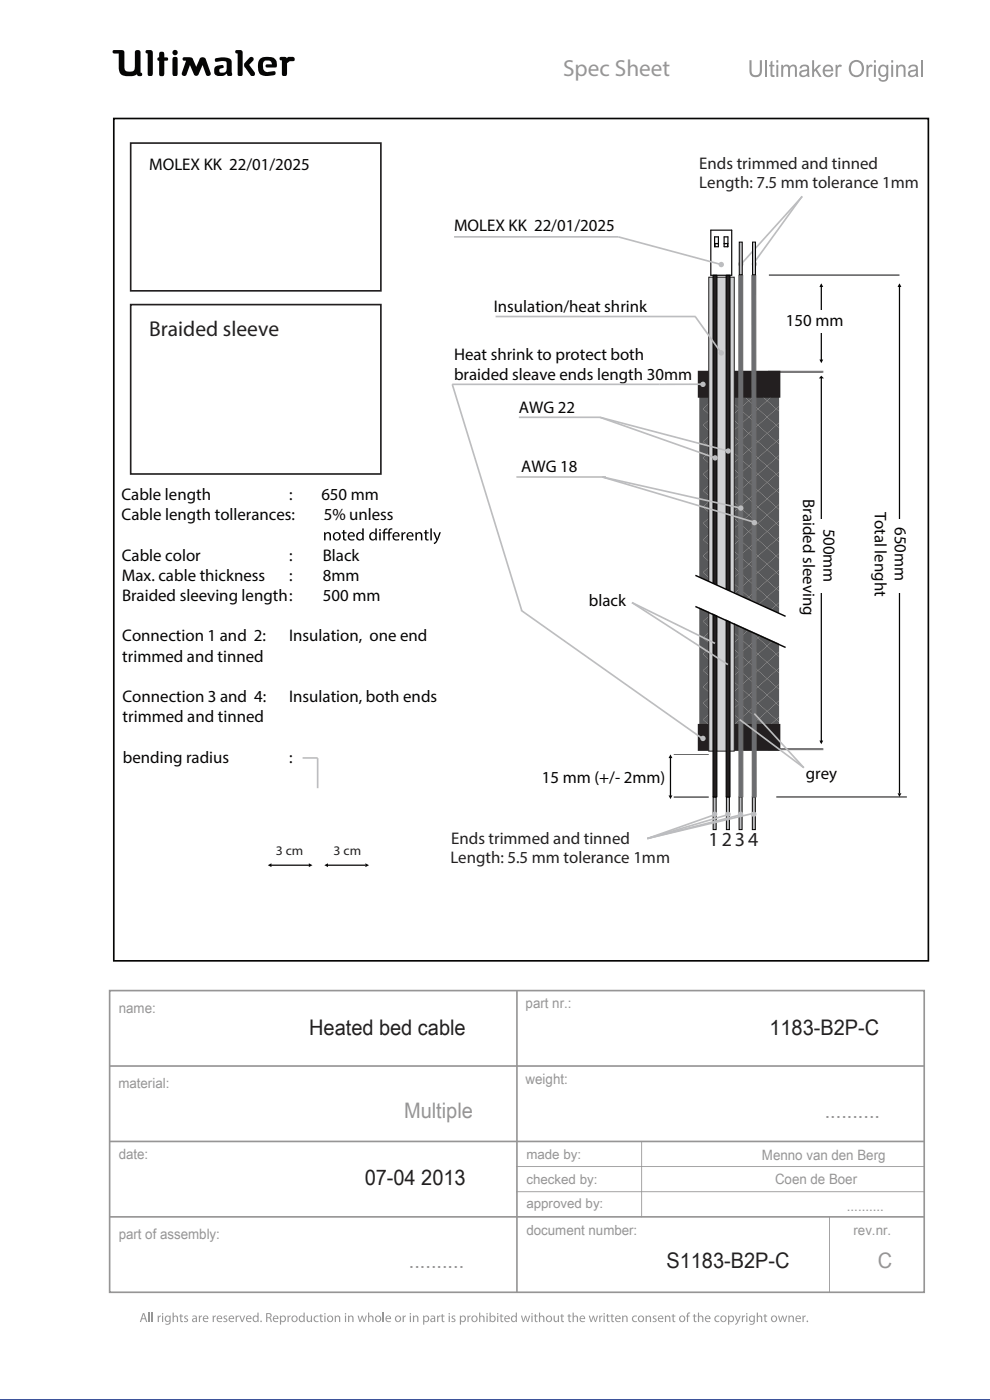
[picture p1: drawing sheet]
<svg xmlns="http://www.w3.org/2000/svg" width="210mm" height="297mm" viewBox="0 0 210 297" stroke-linecap="round" stroke-linejoin="round" font-family="sans-serif">
<path d="M24.1 25.1h172.8v178.7h-172.8z" fill="none" stroke="#050504" stroke-width=".35"/>
<g fill="#57585a">
<path d="M154.9 88.5l2-1.8 1.9 1.8-1.9 1.7z"/>
<path d="M156.9 86.7l1.9-1.7 2 1.7-2 1.8z"/>
<path d="M156.9 90.2l1.9-1.7 2 1.7-2 1.7z"/>
<path d="M156.9 93.7l1.9-1.8 2 1.8-2 1.7z"/>
<path d="M154.9 95.4l2-1.7 1.9 1.7-1.9 1.7z"/>
<path d="M154.9 85l2-1.7 1.9 1.7-1.9 1.7z"/>
<path d="M154.9 91.9l2-1.7 1.9 1.7-1.9 1.8z"/>
<path d="M154.9 123.2l2-1.8 1.9 1.8-1.9 1.7z"/>
<path d="M156.9 83.3l1.9-1.8 2 1.8-2 1.7z"/>
<path d="M153 79.8l1-.9h1.8l1.1 .9-2 1.7z"/>
<path d="M156.9 121.4l1.9-1.7 2 1.7-2 1.8z"/>
<path d="M156.9 79.8l1-.9h1.8l1.1 .9-2 1.7z"/>
<path d="M158.8 81.5l2-1.7 1.9 1.7-1.9 1.8z"/>
<path d="M154.9 98.9l2-1.8 1.9 1.8-1.9 1.7z"/>
<path d="M156.9 111l1.9-1.7 2 1.7-2 1.8z"/>
<path d="M156.9 104.1l1.9-1.8 2 1.8-2 1.7z"/>
<path d="M154.9 112.8l2-1.8 1.9 1.8-1.9 1.7z"/>
<path d="M154.9 109.3l2-1.7 1.9 1.7-1.9 1.7z"/>
<path d="M156.9 107.6l1.9-1.8 2 1.8-2 1.7z"/>
<path d="M156.9 114.5l1.9-1.7 2 1.7-2 1.7z"/>
<path d="M156.9 100.6l1.9-1.7 2 1.7-2 1.7z"/>
<path d="M154.9 119.7l2-1.7 1.9 1.7-1.9 1.7z"/>
<path d="M154.9 102.3l2-1.7 1.9 1.7-1.9 1.8z"/>
<path d="M156.9 97.1l1.9-1.7 2 1.7-2 1.8z"/>
<path d="M156.9 118l1.9-1.8 2 1.8-2 1.7z"/>
<path d="M154.9 116.2l2-1.7 1.9 1.7-1.9 1.8z"/>
<path d="M151.1 81.5l1.9-1.7 1.9 1.7-1.9 1.8z"/>
<path d="M149.1 90.2l2-1.7 1.9 1.7-1.9 1.7z"/>
<path d="M151.1 137l1.9-1.7 1.9 1.7-1.9 1.8z"/>
<path d="M149.1 135.3l2-1.7 1.9 1.7-1.9 1.7z"/>
<path d="M149.1 138.8l2-1.8 1.9 1.8-1.9 1.7z"/>
<path d="M151.1 140.5l1.9-1.7 1.9 1.7-1.9 1.7z"/>
<path d="M151.1 133.6l1.9-1.8 1.9 1.8-1.9 1.7z"/>
<path d="M151.1 130.1l1.9-1.7 1.9 1.7-1.9 1.7z"/>
<path d="M151.1 126.6l1.9-1.7 1.9 1.7-1.9 1.8z"/>
<path d="M149.1 131.8l2-1.7 1.9 1.7-1.9 1.8z"/>
<path d="M149.1 124.9l2-1.7 1.9 1.7-1.9 1.7z"/>
<path d="M149.1 128.4l2-1.8 1.9 1.8-1.9 1.7z"/>
<path d="M149.1 142.2l2-1.7 1.9 1.7-1.9 1.8z"/>
<path d="M151.1 147.4l1.9-1.7 1.9 1.7-1.9 1.8z"/>
<path d="M149.1 83.3l2-1.8 1.9 1.8-1.9 1.7z"/>
<path d="M151.1 144l1.9-1.8 1.9 1.8-1.9 1.7z"/>
<path d="M151.1 154.4l1.9-1.8 1.9 1.8-1.9 1.7z"/>
<path d="M149.9 158.9l1.2-1.1 1.1 1.1z"/>
<path d="M151.1 157.8l1.9-1.7 1.9 1.7-1.1 1.1h-1.6z"/>
<path d="M149.1 152.6l2-1.7 1.9 1.7-1.9 1.8z"/>
<path d="M149.1 145.7l2-1.7 1.9 1.7-1.9 1.7z"/>
<path d="M151.1 123.2l1.9-1.8 1.9 1.8-1.9 1.7z"/>
<path d="M151.1 150.9l1.9-1.7 1.9 1.7-1.9 1.7z"/>
<path d="M149.1 149.2l2-1.8 1.9 1.8-1.9 1.7z"/>
<path d="M149.1 156.1l2-1.7 1.9 1.7-1.9 1.7z"/>
<path d="M149.1 97.1l2-1.7 1.9 1.7-1.9 1.8z"/>
<path d="M151.1 95.4l1.9-1.7 1.9 1.7-1.9 1.7z"/>
<path d="M149.1 100.6l2-1.7 1.9 1.7-1.9 1.7z"/>
<path d="M151.1 102.3l1.9-1.7 1.9 1.7-1.9 1.8z"/>
<path d="M151.1 98.9l1.9-1.8 1.9 1.8-1.9 1.7z"/>
<path d="M149.1 93.7l2-1.8 1.9 1.8-1.9 1.7z"/>
<path d="M149.1 86.7l2-1.7 1.9 1.7-1.9 1.8z"/>
<path d="M151.1 85l1.9-1.7 1.9 1.7-1.9 1.7z"/>
<path d="M151.1 91.9l1.9-1.7 1.9 1.7-1.9 1.8z"/>
<path d="M156.9 124.9l1.9-1.7 2 1.7-2 1.7z"/>
<path d="M151.1 88.5l1.9-1.8 1.9 1.8-1.9 1.7z"/>
<path d="M151.1 109.3l1.9-1.7 1.9 1.7-1.9 1.7z"/>
<path d="M151.1 112.8l1.9-1.8 1.9 1.8-1.9 1.7z"/>
<path d="M149.1 114.5l2-1.7 1.9 1.7-1.9 1.7z"/>
<path d="M151.1 116.2l1.9-1.7 1.9 1.7-1.9 1.8z"/>
<path d="M149.1 118l2-1.8 1.9 1.8-1.9 1.7z"/>
<path d="M151.1 119.7l1.9-1.7 1.9 1.7-1.9 1.7z"/>
<path d="M149.1 111l2-1.7 1.9 1.7-1.9 1.8z"/>
<path d="M151.1 105.8l1.9-1.7 1.9 1.7-1.9 1.8z"/>
<path d="M149.1 107.6l2-1.8 1.9 1.8-1.9 1.7z"/>
<path d="M149.1 121.4l2-1.7 1.9 1.7-1.9 1.8z"/>
<path d="M149.1 104.1l2-1.8 1.9 1.8-1.9 1.7z"/>
<path d="M154.9 105.8l2-1.7 1.9 1.7-1.9 1.8z"/>
<path d="M153 145.7l1.9-1.7 2 1.7-2 1.7z"/>
<path d="M153 149.2l1.9-1.8 2 1.8-2 1.7z"/>
<path d="M153 142.2l1.9-1.7 2 1.7-2 1.8z"/>
<path d="M153.8 158.9l1.1-1.1 1.2 1.1z"/>
<path d="M153 156.1l1.9-1.7 2 1.7-2 1.7z"/>
<path d="M153 152.6l1.9-1.7 2 1.7-2 1.8z"/>
<path d="M153 138.8l1.9-1.8 2 1.8-2 1.7z"/>
<path d="M153 128.4l1.9-1.8 2 1.8-2 1.7z"/>
<path d="M153 131.8l1.9-1.7 2 1.7-2 1.8z"/>
<path d="M153 124.9l1.9-1.7 2 1.7-2 1.7z"/>
<path d="M153 135.3l1.9-1.7 2 1.7-2 1.7z"/>
<path d="M159.7 78.9h2.1l-1 .9z"/>
<path d="M155.8 78.9h2.1l-1 .9z"/>
<path d="M153 86.7l1.9-1.7 2 1.7-2 1.8z"/>
<path d="M154.9 81.5l2-1.7 1.9 1.7-1.9 1.8z"/>
<path d="M153 83.3l1.9-1.8 2 1.8-2 1.7z"/>
<path d="M153 121.4l1.9-1.7 2 1.7-2 1.8z"/>
<path d="M164.7 83.3l.6-.6v1.1z"/>
<path d="M154.9 126.6l2-1.7 1.9 1.7-1.9 1.8z"/>
<path d="M152 78.9h2l-1 .9z"/>
<path d="M153 114.5l1.9-1.7 2 1.7-2 1.7z"/>
<path d="M153 90.2l1.9-1.7 2 1.7-2 1.7z"/>
<path d="M153 107.6l1.9-1.8 2 1.8-2 1.7z"/>
<path d="M153 118l1.9-1.8 2 1.8-2 1.7z"/>
<path d="M153 111l1.9-1.7 2 1.7-2 1.8z"/>
<path d="M153 104.1l1.9-1.8 2 1.8-2 1.7z"/>
<path d="M153 93.7l1.9-1.8 2 1.8-2 1.7z"/>
<path d="M153 97.1l1.9-1.7 2 1.7-2 1.8z"/>
<path d="M153 100.6l1.9-1.7 2 1.7-2 1.7z"/>
<path d="M154.9 150.9l2-1.7 1.9 1.7-1.9 1.7z"/>
<path d="M156.9 149.2l1.9-1.8 2 1.8-2 1.7z"/>
<path d="M156.9 152.6l1.9-1.7 2 1.7-2 1.8z"/>
<path d="M156.9 145.7l1.9-1.7 2 1.7-2 1.7z"/>
<path d="M154.9 147.4l2-1.7 1.9 1.7-1.9 1.8z"/>
<path d="M154.9 154.4l2-1.8 1.9 1.8-1.9 1.7z"/>
<path d="M154.9 144l2-1.8 1.9 1.8-1.9 1.7z"/>
<path d="M154.9 157.8l2-1.7 1.9 1.7-1.1 1.1h-1.6z"/>
<path d="M157.7 158.9l1.1-1.1 1.2 1.1z"/>
<path d="M156.9 156.1l1.9-1.7 2 1.7-2 1.7z"/>
<path d="M154.9 140.5l2-1.7 1.9 1.7-1.9 1.7z"/>
<path d="M154.9 130.1l2-1.7 1.9 1.7-1.9 1.7z"/>
<path d="M154.9 133.6l2-1.8 1.9 1.8-1.9 1.7z"/>
<path d="M156.9 131.8l1.9-1.7 2 1.7-2 1.8z"/>
<path d="M156.9 128.4l1.9-1.8 2 1.8-2 1.7z"/>
<path d="M156.9 135.3l1.9-1.7 2 1.7-2 1.7z"/>
<path d="M156.9 142.2l1.9-1.7 2 1.7-2 1.8z"/>
<path d="M156.9 138.8l1.9-1.8 2 1.8-2 1.7z"/>
<path d="M154.9 137l2-1.7 1.9 1.7-1.9 1.8z"/>
<path d="M160.8 111l1.9-1.7 2 1.7-2 1.8z"/>
<path d="M164.7 156.1l.6-.5v1z"/>
<path d="M162.7 154.4l2-1.8 .6 .6v2.4l-.6 .5z"/>
<path d="M163.6 78.9h1.7v.4l-.6 .5z"/>
<path d="M162.7 81.5l2-1.7 .6 .5v2.4l-.6 .6z"/>
<path d="M164.7 79.8l.6-.5v1z"/>
<path d="M160.8 79.8l1-.9h1.8l1.1 .9-2 1.7z"/>
<path d="M158.8 88.5l2-1.8 1.9 1.8-1.9 1.7z"/>
<path d="M149.1 79.8l1.1-.9h1.8l1 .9-1.9 1.7z"/>
<path d="M160.8 86.7l1.9-1.7 2 1.7-2 1.8z"/>
<path d="M158.8 85l2-1.7 1.9 1.7-1.9 1.7z"/>
<path d="M160.8 83.3l1.9-1.8 2 1.8-2 1.7z"/>
<path d="M148.3 78.9h1.9l-1.1 .9 2 1.7-2 1.8 2 1.7-2 1.7 2 1.8-2 1.7 2 1.7-2 1.8 2 1.7-2 1.7 2 1.8-2 1.7 2 1.7-2 1.8 2 1.7-2 1.8 2 1.7-2 1.7 2 1.8-2 1.7 2 1.7-2 1.8 2 1.7-2 1.7 2 1.8-2 1.7 2 1.7-2 1.8 2 1.7-2 1.7 2 1.8-2 1.7 2 1.7-2 1.8 2 1.7-2 1.7 2 1.8-2 1.7 2 1.7-2 1.8 2 1.7-2 1.7 2 1.8-2 1.7 2 1.7-1.2 1.1h-1.6z"/>
<path d="M164.7 152.6l.6-.5v1.1z"/>
<path d="M162.7 157.8l2-1.7 .6 .5v2.3h-1.4z"/>
<path d="M162.7 105.8l2-1.7 .6 .5v2.4l-.6 .6z"/>
<path d="M164.7 104.1l.6-.6v1.1z"/>
<path d="M162.7 102.3l2-1.7 .6 .5v2.4l-.6 .6z"/>
<path d="M162.7 116.2l2-1.7 .6 .5v2.4l-.6 .6z"/>
<path d="M162.7 112.8l2-1.8 .6 .6v2.4l-.6 .5z"/>
<path d="M162.7 109.3l2-1.7 .6 .5v2.4l-.6 .5z"/>
<path d="M164.7 114.5l.6-.5v1z"/>
<path d="M164.7 100.6l.6-.5v1z"/>
<path d="M164.7 111l.6-.5v1.1z"/>
<path d="M164.7 107.6l.6-.6v1.1z"/>
<path d="M164.7 90.2l.6-.5v1z"/>
<path d="M162.7 88.5l2-1.8 .6 .6v2.4l-.6 .5z"/>
<path d="M162.7 98.9l2-1.8 .6 .6v2.4l-.6 .5z"/>
<path d="M162.7 85l2-1.7 .6 .5v2.4l-.6 .5z"/>
<path d="M164.7 86.7l.6-.5v1.1z"/>
<path d="M164.7 97.1l.6-.5v1.1z"/>
<path d="M162.7 91.9l2-1.7 .6 .5v2.4l-.6 .6z"/>
<path d="M162.7 95.4l2-1.7 .6 .5v2.4l-.6 .5z"/>
<path d="M164.7 93.7l.6-.6v1.1z"/>
<path d="M164.7 149.2l.6-.6v1.1z"/>
<path d="M164.7 135.3l.6-.5v1z"/>
<path d="M164.7 138.8l.6-.6v1.1z"/>
<path d="M164.7 118l.6-.6v1.1z"/>
<path d="M162.7 137l2-1.7 .6 .5v2.4l-.6 .6z"/>
<path d="M164.7 142.2l.6-.5v1.1z"/>
<path d="M162.7 147.4l2-1.7 .6 .5v2.4l-.6 .6z"/>
<path d="M162.7 144l2-1.8 .6 .6v2.4l-.6 .5z"/>
<path d="M162.7 150.9l2-1.7 .6 .5v2.4l-.6 .5z"/>
<path d="M164.7 145.7l.6-.5v1z"/>
<path d="M162.7 140.5l2-1.7 .6 .5v2.4l-.6 .5z"/>
<path d="M164.7 124.9l.6-.5v1z"/>
<path d="M162.7 123.2l2-1.8 .6 .6v2.4l-.6 .5z"/>
<path d="M162.7 133.6l2-1.8 .6 .6v2.4l-.6 .5z"/>
<path d="M162.7 119.7l2-1.7 .6 .5v2.4l-.6 .5z"/>
<path d="M164.7 121.4l.6-.5v1.1z"/>
<path d="M162.7 130.1l2-1.7 .6 .5v2.4l-.6 .5z"/>
<path d="M164.7 131.8l.6-.5v1.1z"/>
<path d="M164.7 128.4l.6-.6v1.1z"/>
<path d="M162.7 126.6l2-1.7 .6 .5v2.4l-.6 .6z"/>
<path d="M160.8 90.2l1.9-1.7 2 1.7-2 1.7z"/>
<path d="M158.8 91.9l2-1.7 1.9 1.7-1.9 1.8z"/>
<path d="M158.8 116.2l2-1.7 1.9 1.7-1.9 1.8z"/>
<path d="M160.8 114.5l1.9-1.7 2 1.7-2 1.7z"/>
<path d="M160.8 118l1.9-1.8 2 1.8-2 1.7z"/>
<path d="M158.8 112.8l2-1.8 1.9 1.8-1.9 1.7z"/>
<path d="M160.8 124.9l1.9-1.7 2 1.7-2 1.7z"/>
<path d="M158.8 109.3l2-1.7 1.9 1.7-1.9 1.7z"/>
<path d="M158.8 123.2l2-1.8 1.9 1.8-1.9 1.7z"/>
<path d="M160.8 121.4l1.9-1.7 2 1.7-2 1.8z"/>
<path d="M158.8 126.6l2-1.7 1.9 1.7-1.9 1.8z"/>
<path d="M158.8 119.7l2-1.7 1.9 1.7-1.9 1.7z"/>
<path d="M158.8 98.9l2-1.8 1.9 1.8-1.9 1.7z"/>
<path d="M158.8 95.4l2-1.7 1.9 1.7-1.9 1.7z"/>
<path d="M160.8 107.6l1.9-1.8 2 1.8-2 1.7z"/>
<path d="M160.8 93.7l1.9-1.8 2 1.8-2 1.7z"/>
<path d="M160.8 97.1l1.9-1.7 2 1.7-2 1.8z"/>
<path d="M160.8 100.6l1.9-1.7 2 1.7-2 1.7z"/>
<path d="M158.8 105.8l2-1.7 1.9 1.7-1.9 1.8z"/>
<path d="M160.8 104.1l1.9-1.8 2 1.8-2 1.7z"/>
<path d="M158.8 102.3l2-1.7 1.9 1.7-1.9 1.8z"/>
<path d="M161.5 158.9l1.2-1.1 1.2 1.1z"/>
<path d="M160.8 152.6l1.9-1.7 2 1.7-2 1.8z"/>
<path d="M160.8 149.2l1.9-1.8 2 1.8-2 1.7z"/>
<path d="M158.8 150.9l2-1.7 1.9 1.7-1.9 1.7z"/>
<path d="M158.8 147.4l2-1.7 1.9 1.7-1.9 1.8z"/>
<path d="M160.8 145.7l1.9-1.7 2 1.7-2 1.7z"/>
<path d="M158.8 157.8l2-1.7 1.9 1.7-1.2 1.1h-1.5z"/>
<path d="M158.8 154.4l2-1.8 1.9 1.8-1.9 1.7z"/>
<path d="M160.8 156.1l1.9-1.7 2 1.7-2 1.7z"/>
<path d="M158.8 130.1l2-1.7 1.9 1.7-1.9 1.7z"/>
<path d="M160.8 131.8l1.9-1.7 2 1.7-2 1.8z"/>
<path d="M158.8 133.6l2-1.8 1.9 1.8-1.9 1.7z"/>
<path d="M158.8 144l2-1.8 1.9 1.8-1.9 1.7z"/>
<path d="M160.8 135.3l1.9-1.7 2 1.7-2 1.7z"/>
<path d="M160.8 128.4l1.9-1.8 2 1.8-2 1.7z"/>
<path d="M160.8 142.2l1.9-1.7 2 1.7-2 1.8z"/>
<path d="M158.8 140.5l2-1.7 1.9 1.7-1.9 1.7z"/>
<path d="M160.8 138.8l1.9-1.8 2 1.8-2 1.7z"/>
<path d="M158.8 137l2-1.7 1.9 1.7-1.9 1.8z"/>
</g>
<g fill="#231f20" stroke="#231f20" stroke-width=".35">
<path d="M148.2 153.8h17.2v5.3h-17.2z"/>
<path d="M148.2 78.8h17.2v5.4h-17.2z"/>
</g>
<path d="M0 296.8h210l.1 .3h-210.2z" fill="#3a54a4"/>
<path d="M45.7 12.4l-.1 .5 .2 .2 1.2-.2 .9 .2 .2 .2-.1 1.4a.84 .84 0 0 1-.6 .7 .84 .84 0 0 1-.9-.3l.1-.4 .4-.2a.36 .36 0 0 0 .4-.4 .36 .36 0 0 0-.4-.3 1.23 1.23 0 0 0-1.6 1 1.07 1.07 0 0 0 .3 1.1 1.07 1.07 0 0 0 1.1 .2h.6l.3-.2a.28 .28 0 0 1 .4-.3 .28 .28 0 0 1 .2 .4 .57 .57 0 0 0 .6 .2 .57 .57 0 0 0 .3-.6l-.1-2.4a1.23 1.23 0 0 0-1.5-1zM50 10.7v.5l.4 .2v4.5l.3 .2h.5l.3-.3v-4.8l-.4-.4zM53 12.2l-1.2 1.3v.5l1.4 2.1h.6l.2-.2v-.6l-1.2-1.5 1-1v-.4l-.4-.3zM55.2 12.4a2.9 2.9 0 0 0 .1 3.4l.5 .3h1l1.4-.2 .3-.2-.1-.5-.2-.1-1.4 .2-.6-.2-.3-.4-.1-.5a.99 .99 0 0 1 .7-1.3 .99 .99 0 0 1 1.2 .8h-1.2l-.2 .4 .3 .2h1.5a.51 .51 0 0 0 .6-.1 .51 .51 0 0 0 0-.6 1.62 1.62 0 0 0-2-1.5l-1.1 .1zM59.4 12.1l-.1 .6 .5 .1v3l.2 .3h.6l.3-.4v-2.3l.6-.4 .9-.1 .1-.5-.3-.3h-1l-.3 .3-.4-.3zM36.7 12.2l-.1 .3v3.4l.2 .2h.7l.2-.3v-3.4l-.2-.3zM36.6 11.2a.56 .56 0 0 0 1.1 0 .56 .56 0 0 0-1.1 0zM33.8 11.1v1.1l-.4 .2v.4l.4 .1v2.9l.2 .4h.5l.4-.5v-2.8l.7-.1 .1-.4-.3-.2h-.5v-.8l-.2-.4h-.6zM31 10.7l-.1 .5 .4 .2v4.4l.3 .3h.5l.3-.5v-4.7l-.4-.3zM38.8 12.2v.5l.7 .2-.9 2.6 .1 .5 .5 .1 .3-.2 .8-2.1 .9 2.1 .3 .2h.3l.3-.2 .9-2.1 .7 2.1 .6 .2 .4-.2v-.4l-1-2.9-.3-.4h-.7l-.3 .2-.8 1.8-.9-1.9-.4-.2zM24 10.7v.6l1.2 .1v2.6a1.76 1.76 0 0 0 2.2 2.2l.9-.1 .8-.4 .3 .5 .6-.1 .2-.2-.1-.3-.3-.2v-4.4l-.4-.4-.5 .1-.3 .3v3.4a.81 .81 0 0 1-1.1 .8h-.1a.86 .86 0 0 1-1-1.1l-.1-3.3-.4-.2z" fill-rule="evenodd" fill="#050504"/>
<path d="M30.4 278.8l-.2 .9h.5zM30.3 278.6h.3l.6 1.9h-.2l-.2-.6h-.7l-.2 .6h-.2z" fill="#969696"/>
<path d="M31.6 278.5v2M32.3 278.5v2" fill="none" stroke="#969696" stroke-width=".25"/>
<g fill="#969696">
<path d="M33.4 279.1h.3v.3l.4-.3v.2h-.2l-.2 .3v.9h-.3z"/>
<path d="M36.6 278.5h.3v.8l.4-.2 .4 .2 .1 1.2h-.3v-1l-.3-.2-.3 .2v1h-.3z"/>
<path d="M38.2 278.8h.3v.3h.3v.2h-.3v.9l.3 .1v.2h-.4l-.1-.3-.1-.9h-.2v-.2h.2z"/>
<path d="M39.1 279.3l.4-.2 .4 .1-.1 .1h-.5l.1 .3 .1 .1a.41 .41 0 0 1 .4 .3 .41 .41 0 0 1-.2 .4h-.7l.1-.2 .3 .1 .3-.2-.6-.5z"/>
<path d="M42.2 279.1h.2v.3l.5-.3v.2h-.3l-.2 .3v.9h-.2z"/>
<path d="M45.1 279.1h.2v.3l.5-.3v.2h-.2l-.2 .3v.9h-.3z"/>
<path d="M47.5 279.3l.4-.2 .3 .1-.1 .1h-.4v.3l.2 .1a.41 .41 0 0 1 .3 .3 .41 .41 0 0 1-.2 .4h-.6v-.2l.3 .1 .3-.2-.6-.5z"/>
<path d="M50 279.1h.2v.3l.5-.3v.2h-.3l-.2 .3v.9h-.2z"/>
<path d="M50.7 279.1h.3l.4 1.1 .4-1.1h.2l-.5 1.4h-.2z"/>
<path d="M61 279.1h.2v.3l.5-.3v.2h-.3l-.2 .3v.9h-.2z"/>
<path d="M65 279.1h.3v1l.3 .2 .3-.2v-1h.3v1.4h-.2v-.3l-.1 .2a.49 .49 0 0 1-.8-.1z"/>
<path d="M66.7 279.3l.5-.2h.4l-.1 .2a.52 .52 0 0 0-.7 .5 .52 .52 0 0 0 .7 .4l.1 .2a.72 .72 0 0 1-1-.2 .72 .72 0 0 1 .1-.9z"/>
<path d="M67.9 278.8h.3v.3h.3v.2h-.3v.9l.3 .1v.2h-.4l-.2-.3v-.9h-.2v-.2h.2z"/>
<path d="M71 279.1h.2v.2l.1-.1a.5 .5 0 0 1 .8 .1l.1 1.2h-.3v-1l-.3-.2-.3 .2v1h-.3z"/>
<path d="M73.8 279.1h.2l.1 .2 .1-.1a.5 .5 0 0 1 .7 .1l.1 1.2h-.3v-1l-.3-.2-.3 .2v1h-.3z"/>
<path d="M75.8 279.1h.3l.3 1.1 .3-1.1h.2l.4 1.1 .3-1.1h.2l-.4 1.4h-.2l-.4-1.1-.3 1.1h-.2z"/>
<path d="M78.1 278.5h.2v.8l.5-.2 .4 .2v1.2h-.2v-1l-.3-.2-.4 .2v1h-.2z"/>
<path d="M34.4 279.1h.2v1.4h-.2zM34.4 278.6h.2v.2h-.2z"/>
<path d="M35.4 279.3a.54 .54 0 0 0 .2 1 .48 .48 0 0 0 .4-.6 .48 .48 0 0 0-.6-.4zM35.1 279.3l.5-.2 .4 .2v-.2h.2v.4a1.69 1.69 0 0 1-.2 1.4l-.5 .1-.4-.1v-.2l.6 .1 .3-.6a.64 .64 0 0 1-1 0 .64 .64 0 0 1 .1-.9z"/>
<path d="M41.1 279.9l-.1 .4 .5-.1v-.4zM40.8 279.2l.5-.1 .4 .3 .1 1.1h-.2v-.2a.43 .43 0 0 1-.7 .1 .43 .43 0 0 1 0-.7l.6-.1v-.2l-.3-.1-.3 .1z"/>
<path d="M43.4 279.3l-.2 .3h.8l-.2-.3zM43.2 279.3a.59 .59 0 0 1 .7-.2 .59 .59 0 0 1 .3 .7h-1a.53 .53 0 0 0 .3 .5 .53 .53 0 0 0 .6-.1v.2a.75 .75 0 0 1-.9-.1 .75 .75 0 0 1 0-1z"/>
<path d="M46.4 279.3l-.2 .3h.7l-.1-.3zM46.1 279.3a.59 .59 0 0 1 .7-.2 .59 .59 0 0 1 .3 .7h-.9a.53 .53 0 0 0 .3 .5 .53 .53 0 0 0 .5-.1l.1 .2a.75 .75 0 0 1-1-.1 .75 .75 0 0 1 0-1z"/>
<path d="M48.9 279.3l-.2 .3h.7l-.1-.3zM48.6 279.3a.59 .59 0 0 1 .8-.2 .59 .59 0 0 1 .3 .7h-1a.53 .53 0 0 0 .9 .4v.2a.75 .75 0 0 1-1-.1 .75 .75 0 0 1 0-1z"/>
<path d="M52.6 279.3l-.2 .3h.7l-.1-.3zM52.3 279.3a.59 .59 0 0 1 .8-.2 .59 .59 0 0 1 .3 .7h-1a.53 .53 0 0 0 .3 .5 .53 .53 0 0 0 .5-.1l.1 .2a.75 .75 0 0 1-1-.1 .75 .75 0 0 1 0-1z"/>
<path d="M54 279.3a.51 .51 0 0 0-.2 .6 .51 .51 0 0 0 .6 .4l.2-.3a.48 .48 0 0 0-.1-.5 .48 .48 0 0 0-.5-.2zM53.8 279.3l.4-.2 .4 .2v-.8h.3v2h-.3v-.3a.62 .62 0 0 1-.8 .2 .62 .62 0 0 1-.2-.9z"/>
<path d="M56.7 278.8v.7a.45 .45 0 0 0 .5-.1 .45 .45 0 0 0 .1-.5zM56.5 278.6a.75 .75 0 0 1 1.1 .7l-.3 .3 .2 .2 .2 .7h-.3l-.1-.5a.45 .45 0 0 0-.6-.4v.9h-.2z"/>
<path d="M58.3 279.3l-.2 .3h.7l-.1-.3zM58 279.3a.59 .59 0 0 1 .8-.2 .59 .59 0 0 1 .3 .7h-1a.53 .53 0 0 0 .3 .5 .53 .53 0 0 0 .6-.1v.2a.75 .75 0 0 1-1-.1 .75 .75 0 0 1 0-1z"/>
<path d="M59.7 279.4a.46 .46 0 0 0 0 .7 .46 .46 0 0 0 .7-.1 .49 .49 0 0 0 0-.5 .49 .49 0 0 0-.5-.2zM59.4 279.1h.2v.2a.63 .63 0 0 1 .9-.1 .63 .63 0 0 1 .1 .9 .57 .57 0 0 1-1 .2v.7h-.2z"/>
<path d="M62.2 279.3a.51 .51 0 0 0-.1 .7 .51 .51 0 0 0 .6 .2 .51 .51 0 0 0 .2-.6 .51 .51 0 0 0-.7-.3zM61.8 279.8a.69 .69 0 0 1 1.3 0 .69 .69 0 0 1-1.3 0z"/>
<path d="M63.8 279.3a.51 .51 0 0 0-.2 .6 .51 .51 0 0 0 .6 .4l.2-.3a.48 .48 0 0 0-.1-.5 .48 .48 0 0 0-.5-.2zM63.5 279.3l.5-.2 .4 .2v-.8h.2v2h-.2v-.3a.62 .62 0 0 1-.9 .2 .62 .62 0 0 1-.1-.9z"/>
<path d="M68.8 279.1h.2v1.4h-.2zM68.8 278.6h.2v.2h-.2z"/>
<path d="M69.8 279.3a.51 .51 0 0 0-.2 .7 .51 .51 0 0 0 .6 .2 .51 .51 0 0 0 .2-.6 .51 .51 0 0 0-.6-.3zM69.3 279.8a.7 .7 0 0 1 1.4 0 .7 .7 0 0 1-1.4 0z"/>
<path d="M73.2 279.1h.2v1.4h-.2zM73.2 278.6h.2v.2h-.2z"/>
<path d="M80 279.3a.51 .51 0 0 0-.2 .7 .51 .51 0 0 0 .6 .2 .51 .51 0 0 0 .2-.6 .51 .51 0 0 0-.6-.3zM79.5 279.8a.7 .7 0 0 1 1.4 0 .7 .7 0 0 1-1.4 0z"/>
<circle cx="55.4" cy="280.3" r=".17"/>
</g>
<path d="M81.3 278.5v2" fill="none" stroke="#969696" stroke-width=".25"/>
<g fill="#969696">
<path d="M85.4 279.1h.2v.3l.5-.3v.2h-.3l-.1 .3v.9h-.3z"/>
<path d="M87.6 279.1h.2v.2l.1-.1a.5 .5 0 0 1 .8 .1l.1 1.2h-.3v-1l-.3-.2-.3 .2-.1 1h-.2z"/>
<path d="M92.7 279.1h.2v.3l.5-.3v.2h-.2l-.2 .3v.9h-.3z"/>
<path d="M93.7 278.8h.2v.3h.4v.2h-.4l.1 .9 .3 .1v.2h-.4l-.2-.3v-.9h-.2v-.2h.2z"/>
<path d="M95.8 279.3l.4-.2 .4 .1-.1 .1h-.4v.3l.2 .1a.41 .41 0 0 1 .3 .3 .41 .41 0 0 1-.2 .4h-.7l.1-.2 .3 .1 .3-.2-.6-.5z"/>
<path d="M99.1 279.1h.3v.3l.4-.3v.2h-.2l-.2 .3v.9h-.2z"/>
<path d="M101.6 278.5h.3v.8l.4-.2 .4 .2 .1 1.2h-.3v-1l-.3-.2-.3 .2v1h-.3z"/>
<path d="M106.2 278.8h.2v.3h.4v.2h-.4l.1 .9 .2 .1 .1 .2h-.4l-.2-.3v-.9h-.2v-.2h.2z"/>
<path d="M110.5 279.1h.3l.2 1.1 .4-1.1h.2l.3 1.1 .3-1.1h.3l-.5 1.4h-.2l-.3-1.1-.4 1.1h-.2z"/>
<path d="M113.4 278.8h.3v.3h.3v.2h-.3v.9l.3 .1v.2h-.3l-.2-.3-.1-.9h-.2v-.2h.2z"/>
<path d="M114.3 278.5h.3v.8l.4-.2 .4 .2 .1 1.2h-.3v-1l-.3-.2-.3 .2v1h-.3z"/>
<path d="M117.4 279.1h.3v1l.3 .2 .3-.2v-1h.3v1.4h-.2v-.3l-.1 .2a.49 .49 0 0 1-.8-.1z"/>
<path d="M119 278.8h.3v.3h.3v.2h-.3v.9l.3 .1v.2h-.3l-.2-.3-.1-.9h-.2v-.2h.2z"/>
<path d="M120.6 278.8h.2v.3h.4v.2h-.4l.1 .9 .3 .1v.2h-.4l-.2-.3v-.9h-.2v-.2h.2z"/>
<path d="M121.5 278.5h.2v.8l.4-.2 .4 .2 .1 1.2h-.2l-.1-1-.2-.2-.4 .2v1h-.2z"/>
<path d="M124.9 279.1h.2l.3 1.1 .4-1.1h.2l.3 1.1 .3-1.1h.3l-.5 1.4h-.2l-.3-1.1-.4 1.1h-.2z"/>
<path d="M127.1 279.1h.2v.3l.5-.3v.2h-.3l-.1 .3v.9h-.3z"/>
<path d="M128.7 278.8h.3v.3h.3v.2h-.3v.9l.3 .1v.2h-.3l-.2-.3-.1-.9h-.2v-.2h.2z"/>
<path d="M129.7 278.8h.2v.3h.4v.2h-.4l.1 .9 .3 .1v.2h-.4l-.2-.3v-.9h-.2v-.2h.2z"/>
<path d="M132 279.1h.2v.2l.1-.1a.5 .5 0 0 1 .8 .1v1.2h-.2v-1l-.3-.2-.4 .2v1h-.2z"/>
<path d="M134.2 279.3l.6-.2h.3v.2a.52 .52 0 0 0-.8 .5 .52 .52 0 0 0 .8 .4v.2a.72 .72 0 0 1-.9-.2 .72 .72 0 0 1 0-.9z"/>
<path d="M136.9 279.1h.3v.2l.1-.1a.5 .5 0 0 1 .7 .1l.1 1.2h-.2l-.1-1-.3-.2-.3 .2v1h-.3z"/>
<path d="M138.5 279.3l.4-.2 .4 .1-.1 .1h-.4v.3l.2 .1a.41 .41 0 0 1 .3 .3 .41 .41 0 0 1-.2 .4h-.7l.1-.2 .3 .1 .3-.2-.6-.5z"/>
<path d="M141 279.1h.3v.2l.1-.1a.5 .5 0 0 1 .7 .1l.1 1.2h-.2l-.1-1-.3-.2-.3 .2v1h-.3z"/>
<path d="M142.7 278.8h.2v.3h.4v.2h-.4v.9l.3 .1v.2h-.3l-.2-.3v-.9h-.2v-.2h.2z"/>
<path d="M145.9 278.6l.5-.1v.2l-.4 .1v.3h.3v.2h-.3v1.2h-.3v-1.2h-.2v-.2h.2z"/>
<path d="M147.2 278.8h.2v.3h.4v.2h-.4l.1 .9 .2 .1 .1 .2h-.4l-.2-.3v-.9h-.2v-.2h.2z"/>
<path d="M148 278.5h.3v.8l.4-.2 .4 .2 .1 1.2h-.2l-.1-1-.3-.2-.3 .2v1h-.3z"/>
<path d="M151.7 279.3l.6-.2h.3l-.1 .2a.52 .52 0 0 0-.7 .5 .52 .52 0 0 0 .8 .4v.2a.72 .72 0 0 1-.9-.2 .72 .72 0 0 1 0-.9z"/>
<path d="M155.9 279.1h.2l.4 1.1 .4-1.1h.2l-.6 1.6-.5 .4-.1-.2 .5-.5z"/>
<path d="M157.4 279.1h.2v.3l.4-.3v.2h-.2l-.2 .3v.9h-.2z"/>
<path d="M160.5 278.5h.3v.8l.4-.2 .4 .2 .1 1.2h-.3v-1l-.3-.2-.3 .2v1h-.3z"/>
<path d="M162.1 278.8h.3v.3h.3v.2h-.3v.9l.3 .1v.2h-.3l-.2-.3-.1-.9h-.2v-.2h.2z"/>
<path d="M165 279.1h.3l.3 1.1 .3-1.1h.2l.3 1.1 .4-1.1h.2l-.4 1.4h-.3l-.3-1.1-.3 1.1h-.3z"/>
<path d="M167.2 279.1h.3v.2l.1-.1a.5 .5 0 0 1 .7 .1l.1 1.2h-.2l-.1-1-.3-.2-.3 .2v1h-.3z"/>
<path d="M170.2 279.1h.2l.1 .3 .4-.3v.2h-.2l-.2 .3v.9h-.3z"/>
<path d="M159 12.8h.4v2a.91 .91 0 0 0 .9 1.2 .91 .91 0 0 0 .9-1.2v-2h.4v2a1.34 1.34 0 0 1-1.3 1.6 1.34 1.34 0 0 1-1.3-1.6z"/>
<path d="M82.2 279.3l-.2 .3h.7l-.1-.3zM81.9 279.3a.59 .59 0 0 1 .8-.2 .59 .59 0 0 1 .2 .7h-.9a.53 .53 0 0 0 .3 .5 .53 .53 0 0 0 .5-.1l.1 .2a.75 .75 0 0 1-1-.1 .75 .75 0 0 1 0-1z"/>
<path d="M84.2 279.3a.51 .51 0 0 0-.2 .7 .51 .51 0 0 0 .6 .2 .51 .51 0 0 0 .2-.6 .51 .51 0 0 0-.6-.3zM83.7 279.8a.7 .7 0 0 1 1.4 0 .7 .7 0 0 1-1.4 0z"/>
<path d="M86.9 279.1h.3v1.4h-.3zM86.9 278.6h.3v.2h-.3z"/>
<path d="M90.1 279.4a.46 .46 0 0 0 0 .7 .46 .46 0 0 0 .6-.1 .49 .49 0 0 0 0-.5 .49 .49 0 0 0-.5-.2zM89.7 279.1h.3v.2a.63 .63 0 0 1 .9-.1 .63 .63 0 0 1 .1 .9 .57 .57 0 0 1-1 .2v.7h-.2z"/>
<path d="M91.6 279.9v.4l.4-.1 .1-.4zM91.3 279.2l.5-.1 .5 .3v1.1h-.2v-.2a.43 .43 0 0 1-.7 .1 .43 .43 0 0 1 .1-.7l.6-.1v-.2l-.3-.1-.4 .1z"/>
<path d="M95.2 279.1h.2v1.4h-.2zM95.2 278.6h.2v.2h-.2z"/>
<path d="M97.9 279.4a.46 .46 0 0 0 0 .7 .46 .46 0 0 0 .6-.1 .49 .49 0 0 0 0-.5 .49 .49 0 0 0-.5-.2zM97.5 279.1h.3v.2a.63 .63 0 0 1 .9-.1 .63 .63 0 0 1 .1 .9 .57 .57 0 0 1-1 .2v.7h-.3z"/>
<path d="M100.4 279.3a.51 .51 0 0 0-.2 .7 .51 .51 0 0 0 .7 .2 .51 .51 0 0 0 .1-.6 .51 .51 0 0 0-.6-.3zM99.9 279.8a.7 .7 0 0 1 1.4 0 .7 .7 0 0 1-1.4 0z"/>
<path d="M103.2 279.1h.2v1.4h-.2zM103.2 278.6h.2v.2h-.2z"/>
<path d="M104.2 279.4a.46 .46 0 0 0 0 .7 .46 .46 0 0 0 .6-.1 .49 .49 0 0 0 0-.5 .49 .49 0 0 0-.5-.2zM103.9 278.5h.2v.8a.63 .63 0 0 1 .9-.1 .63 .63 0 0 1 .1 .9 .57 .57 0 0 1-.5 .4 .57 .57 0 0 1-.5-.3v.3h-.3z"/>
<path d="M105.5 279.1h.2v1.4h-.2zM105.5 278.6h.2v.2h-.2z"/>
<path d="M107.4 279.3l-.2 .3h.7l-.1-.3zM107.1 279.3a.59 .59 0 0 1 .8-.2 .59 .59 0 0 1 .2 .7h-.9a.53 .53 0 0 0 .3 .5 .53 .53 0 0 0 .5-.1l.1 .2a.75 .75 0 0 1-1-.1 .75 .75 0 0 1 0-1z"/>
<path d="M108.8 279.3a.51 .51 0 0 0-.2 .6 .51 .51 0 0 0 .6 .4l.2-.3a.48 .48 0 0 0-.1-.5 .48 .48 0 0 0-.5-.2zM108.5 279.3l.5-.2 .4 .2v-.8h.2l.1 2h-.3v-.3a.62 .62 0 0 1-.9 .2 .62 .62 0 0 1-.1-.9z"/>
<path d="M112.7 279.1h.3v1.4h-.3zM112.7 278.6h.3v.2h-.3z"/>
<path d="M116.2 279.3a.51 .51 0 0 0-.1 .7 .51 .51 0 0 0 .6 .2 .51 .51 0 0 0 .2-.6 .51 .51 0 0 0-.7-.3zM115.7 279.8a.7 .7 0 0 1 1.4 0 .7 .7 0 0 1-1.4 0z"/>
<path d="M123.3 279.3l-.1 .3h.7l-.1-.3zM123.1 279.3a.59 .59 0 0 1 .7-.2 .59 .59 0 0 1 .3 .7h-.9a.53 .53 0 0 0 .3 .5 .53 .53 0 0 0 .5-.1l.1 .2a.75 .75 0 0 1-1-.1 .75 .75 0 0 1 0-1z"/>
<path d="M128 279.1h.3v1.4h-.3zM128 278.6h.3v.2h-.3z"/>
<path d="M130.9 279.3l-.2 .3h.7l-.1-.3zM130.6 279.3a.59 .59 0 0 1 .8-.2 .59 .59 0 0 1 .3 .7h-1a.53 .53 0 0 0 .3 .5 .53 .53 0 0 0 .5-.1l.1 .2a.75 .75 0 0 1-1-.1 .75 .75 0 0 1 0-1z"/>
<path d="M135.7 279.3a.51 .51 0 0 0-.1 .7 .51 .51 0 0 0 .6 .2 .51 .51 0 0 0 .2-.6 .51 .51 0 0 0-.7-.3zM135.2 279.8a.7 .7 0 0 1 1.4 0 .7 .7 0 0 1-1.4 0z"/>
<path d="M139.9 279.3l-.1 .3h.7l-.1-.3zM139.7 279.3a.59 .59 0 0 1 .7-.2 .59 .59 0 0 1 .3 .7h-.9a.53 .53 0 0 0 .3 .5 .53 .53 0 0 0 .5-.1l.1 .2a.75 .75 0 0 1-1-.1 .75 .75 0 0 1 0-1z"/>
<path d="M144.5 279.3a.51 .51 0 0 0-.2 .7 .51 .51 0 0 0 .6 .2 .51 .51 0 0 0 .2-.6 .51 .51 0 0 0-.6-.3zM144 279.8a.7 .7 0 0 1 1.4 0 .7 .7 0 0 1-1.4 0z"/>
<path d="M149.9 279.3l-.1 .3h.7l-.2-.3zM149.7 279.3a.59 .59 0 0 1 .7-.2 .59 .59 0 0 1 .3 .7h-1a.53 .53 0 0 0 .3 .5 .53 .53 0 0 0 .6-.1v.2a.75 .75 0 0 1-.9-.1 .75 .75 0 0 1 0-1z"/>
<path d="M153.2 279.3a.51 .51 0 0 0-.1 .7 .51 .51 0 0 0 .6 .2 .51 .51 0 0 0 .2-.6 .51 .51 0 0 0-.7-.3zM152.7 279.8a.7 .7 0 0 1 1.4 0 .7 .7 0 0 1-1.4 0z"/>
<path d="M154.8 279.4a.46 .46 0 0 0 0 .7 .46 .46 0 0 0 .6-.1 .49 .49 0 0 0 0-.5 .49 .49 0 0 0-.5-.2zM154.4 279.1h.2l.1 .2a.63 .63 0 0 1 .8-.1 .63 .63 0 0 1 .2 .9 .57 .57 0 0 1-1 .2v.7h-.3z"/>
<path d="M158.3 279.1h.2v1.4h-.2zM158.3 278.6h.2v.2h-.2z"/>
<path d="M159.3 279.3a.54 .54 0 0 0 .2 1 .48 .48 0 0 0 .4-.6 .48 .48 0 0 0-.6-.4zM159 279.3l.5-.2 .4 .2v-.2h.2v.4a1.68 1.68 0 0 1-.2 1.4l-.5 .1-.4-.1v-.2l.7 .1 .2-.6a.64 .64 0 0 1-1 0 .64 .64 0 0 1 .1-.9z"/>
<path d="M164 279.3a.51 .51 0 0 0-.2 .7 .51 .51 0 0 0 .6 .2 .51 .51 0 0 0 .2-.6 .51 .51 0 0 0-.6-.3zM163.5 279.8a.7 .7 0 0 1 1.4 0 .7 .7 0 0 1-1.4 0z"/>
<path d="M169.1 279.3l-.1 .3h.7l-.1-.3zM168.9 279.3a.59 .59 0 0 1 .7-.2 .59 .59 0 0 1 .3 .7h-.9a.53 .53 0 0 0 .3 .5 .53 .53 0 0 0 .5-.1v.2a.75 .75 0 0 1-.9-.1 .75 .75 0 0 1 0-1z"/>
<circle cx="171.3" cy="280.3" r=".17"/>
</g>
<path d="M162.5 12.8v3.5" fill="none" stroke="#969696" stroke-width=".41"/>
<g fill="#969696">
<path d="M163.4 13.1l.5-.2v.9h.4v.3h-.4v1.5l.1 .3h.3v.4a.62 .62 0 0 1-.7-.1 .62 .62 0 0 1-.2-.6v-1.5h-.3v-.3h.3z"/>
<path d="M165.7 13.8h.4v.3a.81 .81 0 0 1 1.4 0 .79 .79 0 0 1 1-.4 .79 .79 0 0 1 .5 .9v1.7h-.4v-1.6a.55 .55 0 0 0-.6-.6 .55 .55 0 0 0-.4 .7v1.5h-.4v-1.7a.52 .52 0 0 0-.6-.5 .52 .52 0 0 0-.4 .6l-.1 1.6h-.4z"/>
<path d="M172.3 12.8h.4v2l1-1h.5l-.9 .9 1 1.6h-.5l-.8-1.3-.3 .3v1h-.4z"/>
<path d="M177.2 13.8h.4v.3a.58 .58 0 0 1 1-.3l-.2 .4a.56 .56 0 0 0-.6 .1 .56 .56 0 0 0-.1 .7v1.3h-.5z"/>
<path d="M183.8 13.8h.4v.3a.58 .58 0 0 1 .9-.3l-.1 .4a.56 .56 0 0 0-.7 .1 .56 .56 0 0 0-.1 .7v1.3h-.4z"/>
<path d="M190.1 13.8h.4v.3a.88 .88 0 0 1 1-.4 .88 .88 0 0 1 .6 1v1.6h-.4v-1.5a.6 .6 0 0 0-.7-.7 .6 .6 0 0 0-.5 .8v1.4h-.4z"/>
<path d="M164.7 13.8h.4v2.5h-.4zM164.7 12.8h.4v.5h-.4z"/>
<path d="M170 15.4a.59 .59 0 0 0 .6 .6 .59 .59 0 0 0 .6-.5v-.5zM169.8 14a1.02 1.02 0 0 1 1.1-.4 1.02 1.02 0 0 1 .7 1.1l.2 1.6h-.5v-.3a.93 .93 0 0 1-1.1 .4 .93 .93 0 0 1-.7-1 1.85 1.85 0 0 1 1.7-.7 .62 .62 0 0 0-.5-.7 .62 .62 0 0 0-.7 .5h-.4z"/>
<path d="M175.2 14.3l-.2 .5h1.3a.68 .68 0 0 0-.4-.7 .68 .68 0 0 0-.7 .2zM174.8 14.1a1.15 1.15 0 0 1 1.4-.3 1.15 1.15 0 0 1 .6 1.3h-1.9a.72 .72 0 0 0 .6 .9 .72 .72 0 0 0 .8-.5h.4a1.18 1.18 0 0 1-1.5 .8 1.18 1.18 0 0 1-.7-1.5z"/>
<path d="M180.8 13.5a1.45 1.45 0 0 0-.2 1.6 1.45 1.45 0 0 0 1.4 .8 1.51 1.51 0 0 0 .8-1.5 1.51 1.51 0 0 0-1.1-1.3zM180.5 13.2a1.66 1.66 0 0 1 2.1-.2 1.66 1.66 0 0 1 .6 1.9 1.64 1.64 0 0 1-2 1.4 1.64 1.64 0 0 1-1.1-2.1z"/>
<path d="M185.4 13.8h.4v2.5h-.4zM185.4 12.8h.4v.5h-.4z"/>
<path d="M187 14.2a1.07 1.07 0 0 0 .4 1.8 1.01 1.01 0 0 0 .6-1 1.01 1.01 0 0 0-.6-1zM186.6 14.1a.94 .94 0 0 1 1.4 0v-.3h.4v2.2a1.07 1.07 0 0 1-.7 1.3 1.07 1.07 0 0 1-1.3-.8l.4 .1a.7 .7 0 0 0 .9 .3 .7 .7 0 0 0 .3-.9 1.13 1.13 0 0 1-1.5-.1 1.13 1.13 0 0 1-.2-1.4z"/>
<path d="M189 13.8h.5v2.5h-.5zM189 12.8h.5v.5h-.5z"/>
<path d="M193.1 15.4a.59 .59 0 0 0 .5 .6 .59 .59 0 0 0 .7-.5v-.5zM192.8 14a1.02 1.02 0 0 1 1.2-.4 1.02 1.02 0 0 1 .7 1.1l.1 1.6h-.4l-.1-.3a.93 .93 0 0 1-1.1 .4 .93 .93 0 0 1-.6-1 1.85 1.85 0 0 1 1.7-.7 .62 .62 0 0 0-.6-.7 .62 .62 0 0 0-.6 .5h-.4z"/>
</g>
<path d="M195.5 12.8v3.5" fill="none" stroke="#969696" stroke-width=".42"/>
<path d="M109.5 247.4h26.5l.1-5.3 .1 5.3 59.8 .1-59.8 .1v5.1l59.8 .1-59.8 .1-.1 5.3-.1-5.3-26.5-.1 26.5-.1v-5.1h-26.4zM175.9 258.1l.1 .1v16z" fill="#969595"/>
<path d="M23.3 210.2h172.7v64h-172.7zM109.7 210.1v64.1M23.3 226.1h172.7M23.3 242.2h172.7M23.3 258.2h172.7" fill="none" stroke="#969595" stroke-width=".35"/>
<g fill="#bcbdc0" stroke="#050504" stroke-width=".21">
<path d="M159.6 169.1h.6v6.9h-.6z"/>
<path d="M156.8 169.1h.6v6.9h-.6z"/>
<path d="M154.1 169.1h.6v6.9h-.6z"/>
<path d="M151.3 169.1h.6v6.9h-.6z"/>
</g>
<path d="M150.3 58.8h5.5v100.5h-5.5z" fill="#d1d2d4" stroke="#231f20" stroke-width=".21"/>
<path d="M159.5 58.4h.8l.1 110.7h-.8z" fill="#6c6d70"/>
<path d="M159.5 58.4h.8l.1 110.7h-.8z" fill="none" stroke="#6c6d70" stroke-width=".25"/>
<path d="M156.7 58.4h.8l.1 110.7h-.8z" fill="#6c6d70"/>
<path d="M156.7 58.4h.8l.1 110.7h-.8z" fill="none" stroke="#6c6d70" stroke-width=".25"/>
<path d="M154 58.4h.8v110.7h-.8z" fill="#231f20"/>
<path d="M154 58.4h.8v110.7h-.8z" fill="none" stroke="#050504" stroke-width=".25"/>
<path d="M151.3 58.4h.8v110.7h-.8z" fill="#231f20"/>
<path d="M150.8 48.8h4.4v9.6h-4.4zM151.3 58.4h.8v110.7h-.8zM151.6 51.7h.8M151.6 50.2h.8v2.1h-.8zM151.7 51.7v.6M151.9 51.7h.5M152.3 51.7h.1M153.6 51.7h.8M153.6 50.2h.8v2.1h-.8zM153.9 51.7h-.3M154.3 51.6v.7" fill="none" stroke="#050504" stroke-width=".25"/>
<path d="M96.3 50.2h34.9l21.8 5.9M151.7 172.8l-14.4 5.1" fill="none" stroke="#bcbdc0" stroke-width=".35"/>
<circle cx="153" cy="56.1" r=".57" fill="#bcbdc0"/>
<path d="M110.1 88.5h17.2l24.4 8.6" fill="none" stroke="#bcbdc0" stroke-width=".35"/>
<circle cx="151.7" cy="97.1" r=".57" fill="#bcbdc0"/>
<path d="M127.3 88.5l27.2 7.2" fill="none" stroke="#bcbdc0" stroke-width=".35"/>
<circle cx="154.5" cy="95.7" r=".57" fill="#bcbdc0"/>
<path d="M105.1 67.1h42.5M147.5 67.1l5.5 7.8" fill="none" stroke="#bcbdc0" stroke-width=".35"/>
<g fill="#bcbdc0">
<circle cx="153" cy="74.9" r=".57"/>
<circle cx="160" cy="110.9" r=".57"/>
<circle cx="157.1" cy="107.8" r=".57"/>
<circle cx="151.6" cy="172.7" r=".57"/>
<circle cx="154.4" cy="172.7" r=".57"/>
<circle cx="157.1" cy="172.7" r=".57"/>
<circle cx="159.9" cy="172.7" r=".57"/>
</g>
<path d="M163.1 58.4h27.7M164.7 169.1h27.7" fill="none" stroke="#050504" stroke-width=".35"/>
<path d="M163.1 78.8l11.4 .1zM163.1 78.9h11.4M163.1 158.9l11.4 .1zM163.1 158.9h11.4" fill="none" stroke="#231f20" stroke-width=".35"/>
<path d="M174.2 60.4v16.1M190.8 60.4v107.9" fill="none" stroke="#050504" stroke-width=".26"/>
<g fill="#050504">
<path d="M190.8 60.1l.4 .8h-.8z"/>
<path d="M174.2 60.1l.4 .8h-.8z"/>
<path d="M173.8 76.3h.8l-.4 .7z"/>
<path d="M190.4 168.3h.8l-.4 .8z"/>
</g>
<path d="M174.2 80.1v77.5" fill="none" stroke="#050504" stroke-width=".26"/>
<g fill="#050504">
<path d="M174.2 79.7l.6 .6h-1.1z"/>
<path d="M173.8 157.1h.8l-.4 .8z"/>
</g>
<path d="M144 120.5l23.8 10.8-2.5 5.2-23.8-10.7z" fill="#fff"/>
<path d="M147.5 128.7l19.1 8.7M147.5 122.1l19.1 8.6" fill="none" stroke="#050504" stroke-width=".3"/>
<path d="M127.8 101.2l32.5 9.7" fill="none" stroke="#bcbdc0" stroke-width=".35"/>
<path d="M91.9 112.9h.3l.5 1.4 .5-1.4h.3l-.7 1.9-.7 .6-.1-.2 .6-.6zM91.3 112.1h.3v2.5h-.3zM90.2 112.5l.3-.1v.5h.4v.3h-.4v1.1l.4 .1v.2h-.5l-.2-.2v-1.2h-.3v-.3h.3zM88.1 112.9h.3v.3a.64 .64 0 0 1 .8-.3 .64 .64 0 0 1 .4 .7v1h-.3v-1l-.2-.4a.45 .45 0 0 0-.7 .4v1h-.3zM86.7 113.2l-.2 .4h.9l-.1-.4zM86.4 113.1a.75 .75 0 0 1 .9-.1 .75 .75 0 0 1 .4 .8h-1.2a.68 .68 0 0 0 1.1 .5v.3a.94 .94 0 0 1-1.2-.2 .94 .94 0 0 1 0-1.3zM85.1 112.9h.3v.4l.3-.4h.3v.3h-.3l-.2 .4v1h-.3zM83.8 113.2l-.3 .4h1l-.2-.4zM83.5 113.1a.75 .75 0 0 1 .9-.1 .75 .75 0 0 1 .4 .8h-1.3a.68 .68 0 0 0 1.1 .5l.1 .3a.94 .94 0 0 1-1.3-.2 .94 .94 0 0 1 .1-1.3zM81.5 112.3l.7-.1-.1 .2h-.3l-.2 .5h.8a.66 .66 0 0 1 .1-.7 .66 .66 0 0 1 .7-.1v.3h-.4l-.1 .2v.3h.4v.3h-.4v1.4h-.3v-1.4h-.8v1.4h-.3v-1.4h-.2v-.3h.2zM80.5 112.9h.3v1.7h-.3zM80.5 112.3h.2v.3h-.2zM78.8 113.3a.57 .57 0 0 0-.1 .9 .57 .57 0 0 0 .9-.1 .57 .57 0 0 0-.1-.8 .57 .57 0 0 0-.7 0zM78.5 113.1a.68 .68 0 0 1 1.1 0v-1h.3v2.5h-.2l-.1-.3a.79 .79 0 0 1-1.1 .2 .79 .79 0 0 1-.1-1.1zM76 113.3a.57 .57 0 0 0-.1 .9 .57 .57 0 0 0 .9-.1 .57 .57 0 0 0-.1-.8 .57 .57 0 0 0-.7 0zM75.8 113.1a.68 .68 0 0 1 1 0v-1h.4v2.5h-.3v-.3a.79 .79 0 0 1-1.1 .2 .79 .79 0 0 1-.2-1.1zM74.3 113.2l-.3 .4h1l-.2-.4zM74 113.1a.75 .75 0 0 1 .9-.1 .75 .75 0 0 1 .4 .8h-1.3a.68 .68 0 0 0 1.1 .5l.1 .3a.94 .94 0 0 1-1.3-.2 .94 .94 0 0 1 .1-1.3zM72.8 112.5l.3-.1v.5h.4v.3h-.4v1.1l.4 .1v.2h-.5l-.2-.2v-1.2h-.3v-.3h.3zM71 113.3a.58 .58 0 0 0 0 .9 .58 .58 0 0 0 .9-.2l.1-.2a.53 .53 0 0 0-.3-.6 .53 .53 0 0 0-.7 .1zM70.5 113.8a.9 .9 0 0 1 1.8 0 .9 .9 0 0 1-1.8 0zM68.7 112.9h.3v.3a.64 .64 0 0 1 .8-.3 .64 .64 0 0 1 .4 .7v1h-.3v-1l-.2-.4a.45 .45 0 0 0-.6 .4v1h-.4z" fill="#050504"/>
<path d="M127.8 101.2l29.3 6.6" fill="none" stroke="#bcbdc0" stroke-width=".35"/>
<g fill="#bcbdc0">
<circle cx="157.1" cy="56" r=".57"/>
<circle cx="160" cy="56" r=".57"/>
</g>
<path d="M170.2 41.7l-13.1 14.4M170.2 41.6l-10.5 14.4M154.4 172.8l-17.1 5.1M157.3 172.8l-20 5.1M159.9 172.5l-22.6 5.4" fill="none" stroke="#bcbdc0" stroke-width=".35"/>
<g fill="#bcbdc0" stroke="#050504" stroke-width=".21">
<path d="M159.6 51.4h.7v6.9h-.7z"/>
<path d="M156.8 51.4h.7v6.9h-.7z"/>
</g>
<g fill="#fff">
<path d="M186.2 110.1h7v15.6h-7z"/>
<path d="M169.6 110.1h7v15.6h-7z"/>
<path d="M165.3 65.8h15.6v4.7h-15.6z"/>
</g>
<path d="M27.7 30.4h53.1v31.3h-53.1zM27.7 64.6h53.1v36h-53.1z" fill="none" stroke="#231f20" stroke-width=".35"/>
<path d="M95.9 81.5h44M151.7 136.5l-17.6-8.7 20.3 13.2M156.9 152.6l13.6 10.3" fill="none" stroke="#bcbdc0" stroke-width=".35"/>
<circle cx="149.1" cy="81.5" r=".57" fill="#bcbdc0"/>
<path d="M148.8 81.5h-8.9M160 151.4l10.5 11.5" fill="none" stroke="#bcbdc0" stroke-width=".35"/>
<path d="M142.2 160.8v8" fill="none" stroke="#050504" stroke-width=".26"/>
<g fill="#050504">
<path d="M142.2 160.1l.4 .7h-.8z"/>
<path d="M141.8 168.8h.8l-.4 .7z"/>
</g>
<path d="M125.5 166.5h15.5v4.7h-15.5z" fill="#fff"/>
<path d="M142.9 169.1h7.4M142.9 160.1h7.4" fill="none" stroke="#050504" stroke-width=".35"/>
<circle cx="149.1" cy="156.6" r=".57" fill="#bcbdc0"/>
<path d="M95.9 81.5l14.8 48.1M110.5 129.5l38.4 27.1" fill="none" stroke="#bcbdc0" stroke-width=".35"/>
<g fill="#fff">
<path d="M57.8 178.3h7v3.6h-7z"/>
<path d="M70 178.3h7v3.6h-7z"/>
</g>
<path d="M69.5 183.5h8" fill="none" stroke="#050504" stroke-width=".26"/>
<g fill="#050504">
<path d="M77.5 183.1l.8 .4-.8 .4z"/>
<path d="M68.8 183.5l.8-.4v.8z"/>
</g>
<path d="M57.5 183.5h8" fill="none" stroke="#050504" stroke-width=".26"/>
<g fill="#050504">
<path d="M65.5 183.1l.8 .4-.8 .4z"/>
<path d="M56.8 183.5l.8-.4v.8z"/>
</g>
<path d="M109.5 101.2h19M64.2 160.8h3.2M67.4 160.8v6.4" fill="none" stroke="#bcbdc0" stroke-width=".35"/>
<text font-size="4.9" fill="#969696" x="119.4" y="16.1">Spec Sheet</text>
<g font-size="4.6" fill="#231f20">
<text x="31.6" y="71.3">Braided sleeve</text>
<text x="65.6" y="219.5">Heated bed cable</text>
<text x="163.2" y="219.5">1183-B2P-C</text>
<text x="77.4" y="251.3">07-04 2013</text>
<text x="141.4" y="269">S1183-B2P-C</text>
</g>
<g font-size="4.5" fill="#969595">
<text x="85.7" y="237.2">Multiple</text>
<text x="174.9" y="237.2">..........</text>
<text x="86.7" y="269">..........</text>
<text x="186.2" y="269">C</text>
</g>
<text font-size="4.2" fill="#231f20" x="150.3" y="179.4">1234</text>
<g font-size="3.6" fill="#231f20">
<text x="148.3" y="35.9">Ends trimmed and tinned</text>
<text x="148.3" y="39.9">Length: 7.5 mm tolerance 1mm</text>
<text x="95.7" y="179">Ends trimmed and tinned</text>
<text x="95.5" y="183.1">Length: 5.5 mm tolerance 1mm</text>
</g>
<g font-size="3.6" fill="#050504">
<text x="31.6" y="36">MOLEX KK 22/01/2025</text>
<text x="96.3" y="49">MOLEX KK 22/01/2025</text>
<text x="104.8" y="66.2">Insulation/heat shrink</text>
<text x="166.7" y="69.1">150 mm</text>
<text x="96.3" y="76.3">Heat shrink to protect both</text>
<text x="96.3" y="80.6">braided sleave ends length 30mm</text>
<text x="110.1" y="87.6">AWG 22</text>
<text x="110.5" y="100">AWG 18</text>
<text x="25.8" y="106.1">Cable length</text>
<text x="61.4" y="106.1">:</text>
<text x="68.2" y="106.1">650 mm</text>
<text x="170.4" y="105.9" transform="rotate(90 170.4 105.9)">Braided sleeving</text>
<text x="25.8" y="110.4">Cable length tollerances:</text>
<text x="68.7" y="110.4">5% unless</text>
<text x="174.7" y="112.1" transform="rotate(90 174.7 112.1)">500mm</text>
<text x="185.6" y="108.5" transform="rotate(90 185.6 108.5)">Total lenght</text>
<text x="189.8" y="111.8" transform="rotate(90 189.8 111.8)">650mm</text>
<text x="25.8" y="118.9">Cable color</text>
<text x="61.4" y="118.9">:</text>
<text x="68.5" y="118.9">Black</text>
<text x="25.9" y="123.2">Max. cable thickness</text>
<text x="61.4" y="123.2">:</text>
<text x="68.5" y="123.2">8mm</text>
<text x="25.9" y="127.5">Braided sleeving length:</text>
<text x="68.5" y="127.5">500 mm</text>
<text x="124.9" y="128.7">black</text>
<text x="25.9" y="136.1">Connection 1 and 2:</text>
<text x="61.4" y="136.1">Insulation, one end</text>
<text x="25.9" y="140.4">trimmed and tinned</text>
<text x="26" y="149">Connection 3 and 4:</text>
<text x="61.4" y="149">Insulation, both ends</text>
<text x="26" y="153.2">trimmed and tinned</text>
<text x="26.1" y="161.8">bending radius</text>
<text x="61.4" y="161.8">:</text>
<text x="115" y="166">15 mm (+/- 2mm)</text>
<text x="170.9" y="165.3">grey</text>
</g>
<text font-size="3.1" fill="#969595" x="111.5" y="230">weight:</text>
<g font-size="3" fill="#969595">
<text x="25.2" y="214.9">name:</text>
<text x="111.5" y="213.9">part nr.:</text>
<text x="25.1" y="230.8">material:</text>
<text x="25.2" y="245.9">date:</text>
<text x="161.6" y="246.1">Menno van den Berg</text>
<text x="164.4" y="251.3">Coen de Boer</text>
<text x="179.7" y="257">..........</text>
<text x="25.2" y="262.8">part of assembly:</text>
<text x="111.7" y="262">document number:</text>
<text x="181" y="262">rev.nr.</text>
</g>
<g font-size="2.9" fill="#969595">
<text x="111.7" y="245.8">made by:</text>
<text x="111.7" y="251.3">checked by:</text>
<text x="111.7" y="256.4">approved by:</text>
</g>
<g font-size="2.8" fill="#231f20">
<text x="58.5" y="181.4">3 cm</text>
<text x="70.8" y="181.4">3 cm</text>
</g>
</svg>
